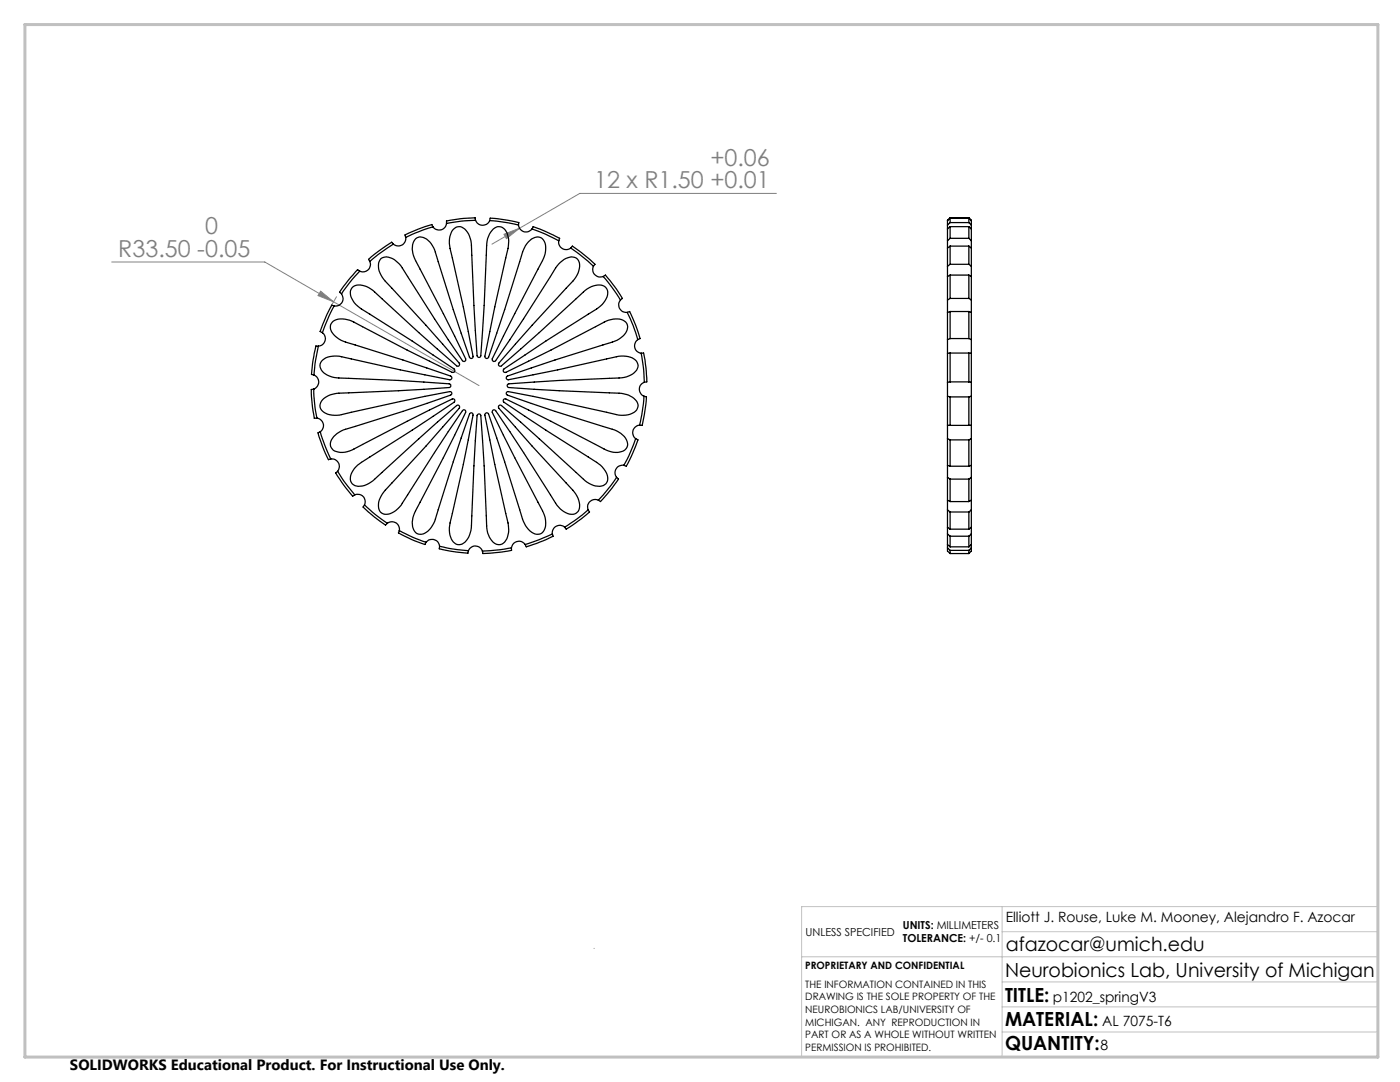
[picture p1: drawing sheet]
<svg xmlns="http://www.w3.org/2000/svg" width="279mm" height="216mm" viewBox="0 0 279 216" stroke-linecap="round" stroke-linejoin="round" font-family="sans-serif">
<path d="M154.9 38.6h-39.2l-12 6.9M22.3 52.3h30.5l42.8 24.6M64 58.1l2.6 2.1-3.1-1.2zM67.2 59.2l-1.1 1.9M100.6 46.7l3.1-1.2-2.6 2.1zM103.7 45.5l-5.5 3.2" fill="none" stroke="#808080" stroke-width=".2"/>
<path d="M118.6 189.2v.1M160 190.9h115M200 185.9h75M200 180.9v30M200 195.9h75M275 180.9h-115v30M200 205.9h75M200 200.9h75" fill="none" stroke="#c0c0c0" stroke-width=".2"/>
<path d="M5 4.9h270v206h-270z" fill="none" stroke="#c0c0c0" stroke-width=".6"/>
<path d="M64 58.1l-.5 .9 3.1 1.2zM100.6 46.7l.5 .9 2.6-2.1z" fill="#808080"/>
<g fill="none" stroke="#000" stroke-width=".25">
<path d="M68.2 58.6a1.52 1.52 0 0 1 .1 1.8 1.52 1.52 0 0 1-1.6 .7M71.8 54.1l-2 2.2-1.6 2.3M71.8 54.1l-.4-.3-1.9 2.2-1.7 2.3 .4 .3M73.8 52.2a1.49 1.49 0 0 1-.3 1.7 1.49 1.49 0 0 1-1.7 .2M76 51.6a2.61 2.61 0 0 1 3.4 .8 8.6 8.6 0 0 1 2 2.8 236 236 0 0 0 11.1 16.9l.4-.1v-.4l-4.4-9-5.6-10.6a3.8 3.8 0 0 1 .1-4.4 2 2 0 0 1 2.8 .7l.5 .7a9.3 9.3 0 0 1 1.2 3.2l3 9.6 3.2 9.5 .3 .2h.3l.1-.4-1.9-9.9-2.8-12.1a3.6 3.6 0 0 1 1.3-3.7 2.2 2.2 0 0 1 2.7 1.7l.4 1.9 .5 12 .6 10a.37 .37 0 0 0 .4 .3 .37 .37 0 0 0 .4-.3l.6-10 .5-12a3.9 3.9 0 0 1 2.2-3.8 2 2 0 0 1 2.1 2l.1 .9-.1 1.5-2.7 11.6-1.9 9.9a.39 .39 0 0 0 .2 .4 .39 .39 0 0 0 .5-.2l3.2-9.5 3.8-11.9a3.7 3.7 0 0 1 2.9-2.6 2.21 2.21 0 0 1 1.5 2.9l-.6 1.8-5.6 10.6-4.5 9a.39 .39 0 0 0 .2 .5 .39 .39 0 0 0 .5-.1l5.6-8.4 6.4-10.1a4.1 4.1 0 0 1 3.5-2.2 1.86 1.86 0 0 1 1.1 2.8l-.6 1.3-.6 .7-11.4 12.6-3.3 3.8v.5l.2 .1 .3-.1 3.8-3.3 12.9-11.8a3.7 3.7 0 0 1 3.8-.8 1.93 1.93 0 0 1 .2 2.9l-.6 .7-1.1 1-10.2 6.4-8.3 5.5-.1 .6 .5 .1 9-4.5 8.9-4.6a9.2 9.2 0 0 1 3-1.4 2.52 2.52 0 0 1 3.3 1 3 3 0 0 1-2.1 3.1l-12.3 3.9-9.5 3.2a.38 .38 0 0 0-.3 .5 .38 .38 0 0 0 .5 .3l9.8-2 9.8-2.2a9.5 9.5 0 0 1 3.3-.6 2.6 2.6 0 0 1 3 1.9 3.1 3.1 0 0 1-2.9 2.4l-12.9 .6-10 .7a.37 .37 0 0 0-.4 .4 .37 .37 0 0 0 .4 .3l10 .7 11.9 .5a4 4 0 0 1 3.8 2.2 1.81 1.81 0 0 1-1.5 2l-.9 .1h-1.4l-12.2-2.7-9.8-2a.36 .36 0 0 0-.5 .3 .36 .36 0 0 0 .3 .4 408.8 408.8 0 0 0 21.4 7 3.3 3.3 0 0 1 2.5 3.2 2.57 2.57 0 0 1-3.3 1.1l-.9-.3-2.1-1.1a245.6 245.6 0 0 0-18.2-9.1l-.3 .3 .2 .4 8.3 5.5 10.2 6.5a3.9 3.9 0 0 1 2.1 3.7 2.21 2.21 0 0 1-3.2 .7l-1.2-.7-9.2-8.4-7.5-6.7a.38 .38 0 0 0-.5 0 .38 .38 0 0 0 0 .6l6.6 7.5 8.1 8.8a4 4 0 0 1 1.1 4.2 2.22 2.22 0 0 1-3.2-.2l-1.3-1.4-6.4-10.1-5.6-8.3a.38 .38 0 0 0-.5-.2 .38 .38 0 0 0-.2 .5l4.5 9 5.6 10.6a4 4 0 0 1-.1 4.4 2.17 2.17 0 0 1-3-1l-.9-1.7-3.6-11.5-3.2-9.5a.39 .39 0 0 0-.5-.2 .39 .39 0 0 0-.2 .4l1.9 9.9 2.8 12.1a3.6 3.6 0 0 1-1.3 3.7 1.79 1.79 0 0 1-2.3-.9l-.6-1.2-.1-1-.6-12.4-.6-10.1a.37 .37 0 0 0-.4-.3 .37 .37 0 0 0-.4 .3l-.6 10.1-.5 11.9a3.8 3.8 0 0 1-2.2 3.8 1.97 1.97 0 0 1-2.1-2l-.1-1.4 .1-.9 2.7-11.7 1.9-9.9v-.3l-.2-.1-.4 .1a333.5 333.5 0 0 0-6.9 21.1 4.1 4.1 0 0 1-2.8 3 1.91 1.91 0 0 1-1.8-2.4l.4-1.8 1.2-2.2a239 239 0 0 0 9.1-18.1l-.4-.3-.3 .2-5.6 8.3-6.4 10.1a3.9 3.9 0 0 1-3.8 2.2 2.18 2.18 0 0 1-.7-3.2l1.1-1.6a383.7 383.7 0 0 0 14.8-16.5l-.2-.4h-.4l-7.5 6.7-9.2 8.4a3.5 3.5 0 0 1-3.8 .7 1.89 1.89 0 0 1-.2-2.8l1-1.1 2.4-1.6a259.5 259.5 0 0 0 17-11.2l-.2-.3-.4-.1-9 4.5-10.6 5.5a4.1 4.1 0 0 1-4.1 .2 1.77 1.77 0 0 1 .1-2.7l.7-.6 1.2-.7 11.9-3.7 9.5-3.3a.36 .36 0 0 0 .3-.4 .36 .36 0 0 0-.5-.3l-9.8 2-11.7 2.6a3.9 3.9 0 0 1-4.2-1.1 1.98 1.98 0 0 1 1.3-2.5l1.9-.6 17.4-.8 5-.4 .4-.2v-.3l-.4-.2-10-.7-12.4-.5a3.6 3.6 0 0 1-3.3-2.2 2.17 2.17 0 0 1 2.4-2.1h1.4l12.2 2.7 9.8 2 .5-.3-.1-.3-.2-.2-9.5-3.2-11.9-3.7a3.6 3.6 0 0 1-2.6-2.9 1.93 1.93 0 0 1 2.5-1.6l.9 .2a9.2 9.2 0 0 1 3.1 1.4l8.8 4.6 9 4.5 .5-.1v-.5a409.6 409.6 0 0 0-18.9-12.3 3.6 3.6 0 0 1-1.8-3.5 1.96 1.96 0 0 1 2.7-.9l1.7 .9 12.9 11.8 3.8 3.3 .3 .1 .2-.1 .1-.5-3.4-3.8-11.7-13a3.4 3.4 0 0 1-.6-4.1zM78.5 48.7l-3 2.1-1.7 1.4M78.5 48.7l-.3-.4-2.4 1.7-2.2 1.8 .2 .4M81 47.4a1.49 1.49 0 0 1-.8 1.5 1.49 1.49 0 0 1-1.7-.2M86.4 45.3l-2.1 .6-3.3 1.5M86.4 45.3l-.2-.5-2.7 .9-2.7 1.2 .2 .5M89.1 44.6a1.49 1.49 0 0 1-1.1 1.3 1.49 1.49 0 0 1-1.6-.6M94.9 44a1.52 1.52 0 0 0 1.4 1 1.52 1.52 0 0 0 1.4-1"/>
<path d="M94.9 44l-2.9 .1-2.9 .5M94.9 44l-.1-.5-2.9 .1-2.8 .5v.5M97.7 44l.1-.5 3.6 .5 2.1 .4v.5M97.7 44l3.7 .4 2.1 .5M103.5 44.9a1.51 1.51 0 0 0 1.1 1.3 1.51 1.51 0 0 0 1.6-.5M106.2 45.7l.2-.5 2 .8 3.3 1.6-.2 .4M106.2 45.7l2.7 1 2.6 1.3M111.5 48a1.5 1.5 0 0 0 .7 1.6 1.5 1.5 0 0 0 1.7-.1M113.9 49.5l1.8 1.3 2.7 2.3M113.9 49.5l.3-.4 1.8 1.3 2.7 2.3-.3 .4M118.4 53.1a1.51 1.51 0 0 0 .3 1.7 1.51 1.51 0 0 0 1.7 .4M120.4 55.2l1.8 2.2 1.6 2.5"/>
<path d="M120.4 55.2l.4-.3 2.2 2.8 1.2 1.8-.4 .4M123.8 59.9a1.5 1.5 0 0 0-.2 1.7 1.5 1.5 0 0 0 1.6 .7M189.1 59.9v2.4M189.1 55.2v4.7M189.1 53.1v2.1M189.1 49.5v3.6M189.1 48v1.5M189.1 45.7v2.3M189.1 44.9v.8M189.1 44v.9M189.1 44l.5-.5h3.8l.5 .5M189.6 54.9v4.6"/>
<path d="M189.6 49.1v3.6M189.6 45.2v2.4M189.6 43.5v.9M189.6 59.5l-.5 .4M189.6 59.5h3.8M189.6 54.9h3.8M189.6 54.9l-.5 .3M189.6 52.7l-.5 .4M189.6 52.7h3.8M189.6 49.1h3.8M189.6 49.1l-.5 .4M189.6 47.6l-.5 .4"/>
<path d="M189.6 47.6h3.8M189.6 45.2h3.8M189.6 45.2l-.5 .5M189.6 44.4l-.5 .5M189.6 44.4h3.8M189.6 43.5l-.5 .5M189.6 43.5h3.8M193.4 54.9v4.6M193.4 49.1v3.6M193.4 45.2v2.4M193.4 43.5v.9M193.4 59.5l.5 .4"/>
<path d="M193.4 54.9l.5 .3M193.4 52.7l.5 .4M193.4 49.1l.5 .4M193.4 47.6l.5 .4M193.4 45.2l.5 .5M193.4 44.4l.5 .5M193.4 43.5l.5 .5M193.9 59.9v2.4M193.9 55.2v4.7M193.9 53.1v2.1M193.9 49.5v3.6M193.9 48v1.5"/>
<path d="M193.9 45.7v2.3M193.9 44.9v.8M193.9 44v.9M62.6 77.6l.3 3.7 .4 2.1M62.6 77.6l-.5 .1 .3 3.6 .3 2.2 .6-.1M62.7 74.8a1.51 1.51 0 0 1 .9 1.4 1.51 1.51 0 0 1-1 1.4M63.5 69.1l-.5 2.8-.3 2.9M63.5 69.1l-.5-.1-.5 2.9-.3 2.8 .5 .1M64.3 66.4a1.5 1.5 0 0 1 .6 1.6 1.5 1.5 0 0 1-1.4 1.1M66.7 61.1l-1 1.9-1.4 3.4M66.7 61.1l-.5-.2-1 1.9-1.3 3.3 .4 .3M125.2 62.3a27.1 27.1 0 0 1 2.1 5.5"/>
<path d="M125.2 62.3l.5-.1 1.1 2.6 .9 2.8-.4 .2M127.3 67.8a1.5 1.5 0 0 0-.6 1.6 1.5 1.5 0 0 0 1.3 1.1M128 70.5l.4 2.9 .2 2.9M128 70.5l.4-.1 .5 2.9 .2 2.9-.5 .1M128.5 79.1l-.4 3.6-.5 2.1M128.5 79.1l.5 .1-.4 3.6-.4 2.1-.6-.1M128.6 76.3a1.49 1.49 0 0 0-1 1.3 1.49 1.49 0 0 0 .9 1.5M189.1 76.3v2.8M189.1 70.5v5.8M189.1 79.1v5.7M189.1 67.8v2.7M189.1 62.3v5.5"/>
<path d="M189.1 79.1l.5 .1M189.6 70.4v5.8M189.6 79.2v5.7M189.6 62.2v5.4M189.6 76.2h3.8M189.6 70.4h3.8M189.6 79.2h3.8M189.6 76.2l-.5 .1M189.6 70.4l-.5 .1M189.6 67.6l-.5 .2M189.6 67.6h3.8M189.6 62.2h3.8"/>
<path d="M189.6 62.2l-.5 .1M193.4 70.4v5.8M193.4 79.2v5.7M193.4 62.2v5.4M193.4 76.2l.5 .1M193.4 70.4l.5 .1M193.4 67.6l.5 .2M193.4 62.2l.5 .1M193.9 70.5v5.8M193.9 76.3v2.8M193.9 79.1v5.7M193.9 67.8v2.7"/>
<path d="M193.9 62.3v5.5M193.9 79.1l-.5 .1M63.3 83.4a1.51 1.51 0 0 1 1.2 1.2 1.51 1.51 0 0 1-.6 1.5M63.9 86.1l.9 2.8 1.2 2.7M63.9 86.1l-.4 .3 .9 2.7 1.1 2.6 .5-.1M66 91.6a1.52 1.52 0 0 1 1.5 .7 1.52 1.52 0 0 1-.1 1.8M67.4 94.1l1.1 1.8 2.3 2.8M67.4 94.1l-.4 .3 1.6 2.4 1.8 2.2 .4-.3M70.8 98.7a1.49 1.49 0 0 1 1.7 .4 1.49 1.49 0 0 1 .2 1.7M119.4 99.8a1.52 1.52 0 0 0-1.7 .3 1.52 1.52 0 0 0-.3 1.6M123 95.2l-1.2 1.8-2.4 2.8M123 95.2l.4 .4-1.2 1.8-2.4 2.7-.4-.3"/>
<path d="M124.5 92.9a1.5 1.5 0 0 0-1.5 .7 1.5 1.5 0 0 0 0 1.6M126.9 87.5l-1.4 3.4-1 2M126.9 87.5l.4 .3-1 2.7-1.3 2.5-.5-.1M127.6 84.8a1.49 1.49 0 0 0-1.3 1.1 1.49 1.49 0 0 0 .6 1.6M189.1 84.8v2.7M189.1 87.5v5.4M189.1 92.9v2.3M189.1 95.2v4.6M189.1 99.8v1.9M189.1 84.8l.5 .1M189.1 87.5l.5 .3M189.1 92.9l.5 .1"/>
<path d="M189.1 95.2l.5 .4M189.1 99.8l.5 .3M189.6 87.8v5.2M189.6 95.6v4.5M189.6 84.9h3.8M189.6 87.8h3.8M189.6 93h3.8M189.6 95.6h3.8M193.4 87.8v5.2M193.4 95.6v4.5M193.9 84.8v2.7M193.9 87.5v5.4"/>
<path d="M193.9 92.9v2.3M193.9 95.2v4.6M193.9 99.8v1.9M193.9 84.8l-.5 .1M193.9 87.5l-.5 .3M193.9 92.9l-.5 .1M193.9 95.2l-.5 .4M193.9 99.8l-.5 .3M72.7 100.8l2.2 1.9 2.4 1.7M72.7 100.8l-.2 .4 2.1 1.9 2.3 1.7 .4-.4M77.3 104.4a1.5 1.5 0 0 1 1.7-.1 1.5 1.5 0 0 1 .7 1.6M79.7 105.9a28.1 28.1 0 0 0 5.3 2.3"/>
<path d="M79.7 105.9l-.2 .4a26.6 26.6 0 0 0 5.3 2.4l.2-.5M85 108.2a1.52 1.52 0 0 1 1.7-.5 1.52 1.52 0 0 1 1 1.3M87.7 109l2.2 .5 3.6 .4M87.7 109v.5l2.1 .5 3.6 .4 .1-.5M93.5 109.9a1.47 1.47 0 0 1 1.4-1 1.47 1.47 0 0 1 1.4 1.1M102.1 109.3l-2.2 .4-3.6 .3M102.1 109.3v.5l-2.1 .4-3.6 .3-.1-.5M104.8 108.7a1.52 1.52 0 0 0-1.6-.6 1.52 1.52 0 0 0-1.1 1.2M110.2 106.5l-2.6 1.2-2.8 1M110.2 106.5l.2 .5-3.3 1.4-2.1 .7-.2-.4M112.7 105.2a1.48 1.48 0 0 0-1.7-.2 1.48 1.48 0 0 0-.8 1.5M117.4 101.7l-2.3 1.9-2.4 1.6"/>
<path d="M117.4 101.7l.3 .5-1.7 1.3-3 2.1-.3-.4M189.1 101.7v3.5M189.1 105.2v1.3M189.1 106.5v2.2M189.1 108.7v.6M189.1 109.3v.7l.5 .5M189.1 101.7l.5 .5M189.1 105.2l.5 .4M189.1 106.5l.5 .5M189.1 108.7l.5 .4M189.1 109.3l.5 .5M189.6 102.2v3.4"/>
<path d="M189.6 107v2.1M189.6 109.8v.7M189.6 100.1h3.8M189.6 102.2h3.8M189.6 105.6h3.8M189.6 107h3.8M189.6 109.1h3.8M189.6 109.8h3.8M189.6 110.5h3.8M193.4 102.2v3.4M193.4 107v2.1M193.4 109.8v.7"/>
<path d="M193.9 101.7v3.5M193.9 105.2v1.3M193.9 106.5v2.2M193.9 108.7v.6M193.9 109.3v.7l-.5 .5M193.9 101.7l-.5 .5M193.9 105.2l-.5 .4M193.9 106.5l-.5 .5M193.9 108.7l-.5 .4M193.9 109.3l-.5 .5"/>
</g>
<g font-size="4.7" fill="#808080">
<text x="141.8" y="33">+0.06</text>
<text x="118.6" y="37.5">12 x R1.50 +0.01</text>
<text x="40.9" y="46.7">0</text>
<text x="23.6" y="51.2">R33.50 -0.05</text>
</g>
<g font-size="3.9">
<text x="200.7" y="189.8">afazocar@umich.edu</text>
<text x="200.6" y="194.9">Neurobionics Lab, University of Michigan</text>
<text x="200.6" y="199.8">TITLE:</text>
<text x="200.6" y="209.5">QUANTITY:</text>
<text x="200.6" y="204.6">MATERIAL:</text>
</g>
<text font-size="3" x="14" y="213.5">SOLIDWORKS Educational Product. For Instructional Use Only.</text>
<g font-size="2.8">
<text x="200.7" y="183.9">Elliott J. Rouse, Luke M. Mooney, Alejandro F. Azocar</text>
<text x="210.1" y="199.8">p1202_springV3</text>
<text x="219.7" y="209.5">8</text>
<text x="220" y="204.6">AL 7075-T6</text>
</g>
<g font-size="2.2">
<text x="180.2" y="185.3">UNITS: MILLIMETERS</text>
<text x="160.8" y="186.8">UNLESS SPECIFIED</text>
<text x="180.2" y="188">TOLERANCE: +/- 0.1</text>
</g>
<g font-size="2">
<text x="160.7" y="193.4">PROPRIETARY AND CONFIDENTIAL</text>
<text x="160.7" y="197.1">THE INFORMATION CONTAINED IN THIS</text>
<text x="160.7" y="199.6">DRAWING IS THE SOLE PROPERTY OF THE</text>
<text x="160.7" y="202.1">NEUROBIONICS LAB/UNIVERSITY OF</text>
<text x="160.7" y="204.6">MICHIGAN. ANY REPRODUCTION IN</text>
<text x="160.7" y="207.2">PART OR AS A WHOLE WITHOUT WRITTEN</text>
<text x="160.7" y="209.7">PERMISSION IS PROHIBITED.</text>
</g>
</svg>
